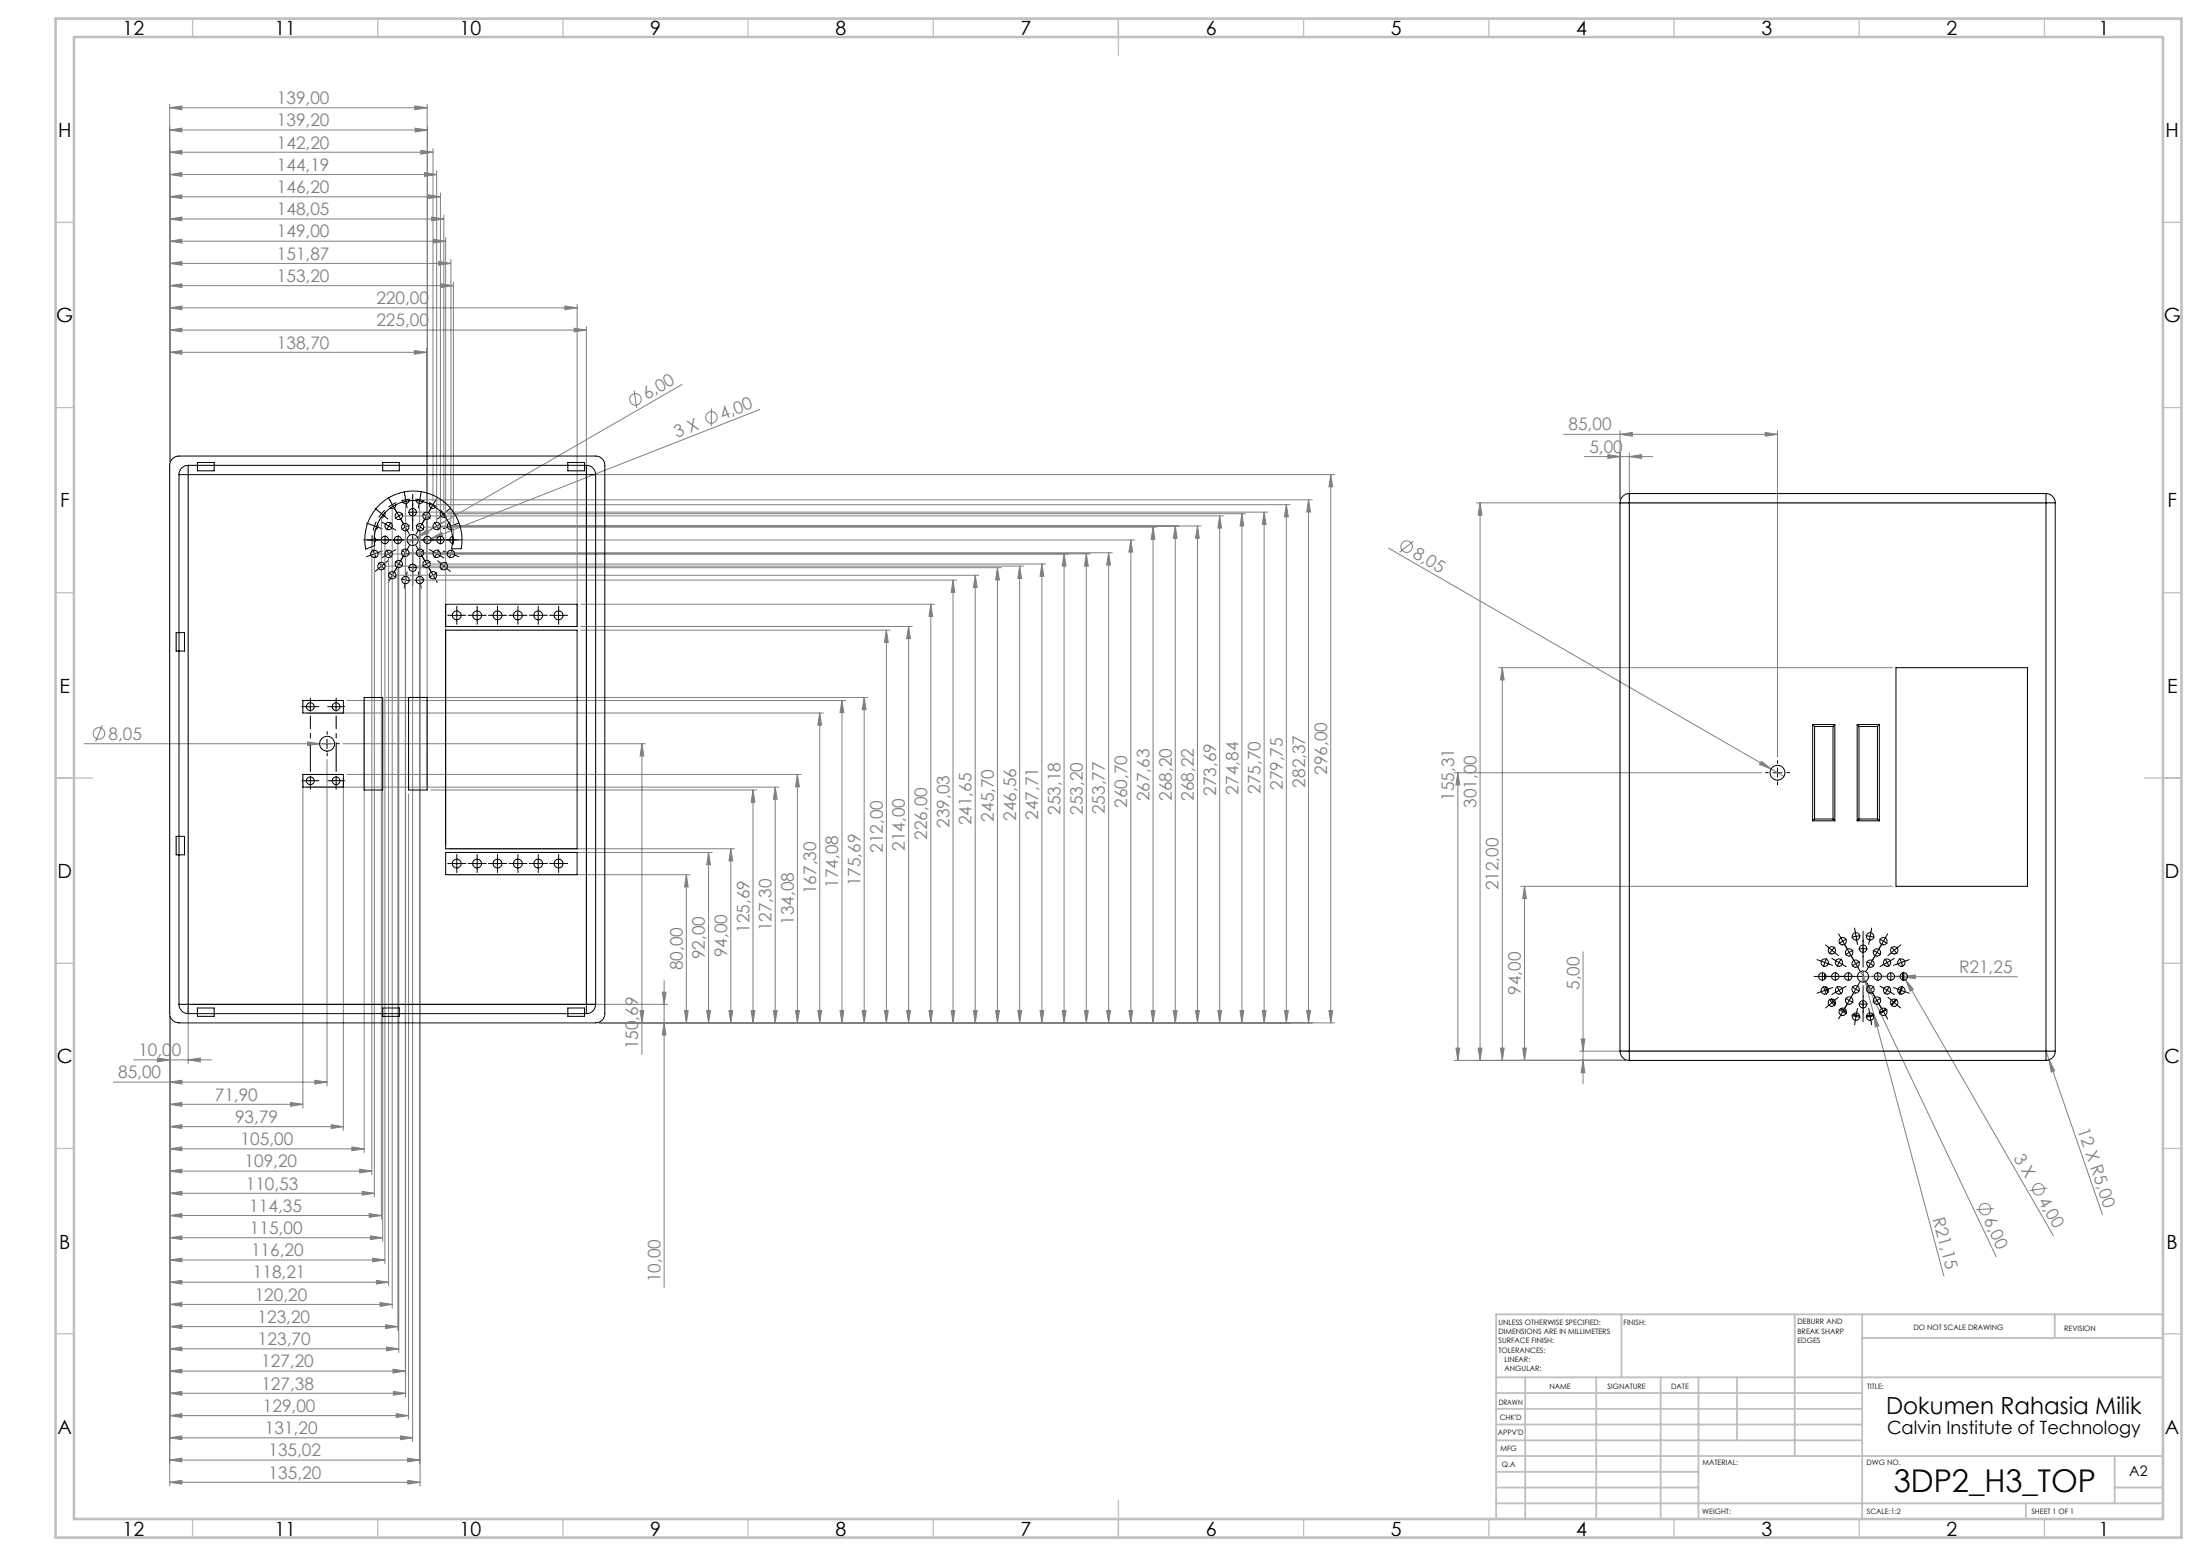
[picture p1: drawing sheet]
<svg xmlns="http://www.w3.org/2000/svg" width="594mm" height="420mm" viewBox="0 0 594 420" stroke-linecap="round" stroke-linejoin="round" font-family="sans-serif">
<g fill="none" stroke="#808080" stroke-width=".27">
<path d="M45.8 29.1l3.3-.5v1zM45.8 35.1l3.3-.5v1zM45.8 28.1v96.5M45.8 29.1h69.5M45.8 35.1h69.6M112 28.6l3.3 .5-3.3 .5zM112.1 34.6l3.3 .5-3.3 .5zM115.3 28.1v184.1M115.4 34.1v110.7M45.8 41.1l3.3-.5v1zM45.8 47.1l3.3-.5v1zM45.8 53.1l3.3-.5v1z"/>
<path d="M45.8 59.1l3.3-.5v1zM45.8 41.1h71.1M45.8 47.1h72.1M45.8 53.1h73.1M45.8 59.1h74M113.6 40.6l3.3 .5-3.3 .5zM114.6 46.6l3.3 .5-3.3 .5zM115.6 52.6l3.3 .5-3.3 .5zM116.6 58.6l3.2 .5-3.2 .5zM116.9 40.1v95.1M117.9 46.1v94.9M118.9 52.1v92.7"/>
<path d="M119.8 58.1v79.6M45.8 65.1l3.3-.5v1zM45.8 71.1l3.3-.5v1zM45.8 77.1l3.3-.5v1zM45.8 65.1h74.5M45.8 71.1h75.9M45.8 77.1h76.6M117 64.6l3.3 .5-3.3 .5zM118.5 70.6l3.2 .5-3.2 .5zM119.1 76.6l3.3 .5-3.3 .5zM120.3 64.1v164M121.7 70.1v70.9"/>
<path d="M122.4 76.1v68.7M45.8 95.1l3.3-.5v1zM45.8 83.1l3.3-.5v1zM45.8 89.1l3.3-.5v1zM45.8 95.1h69.4M45.8 83.1h110M45.8 89.1h112.5M111.9 94.6l3.3 .5-3.3 .5zM115.2 94.1v57.2M152.5 82.6l3.3 .5-3.3 .5zM155 88.6l3.3 .5-3.3 .5zM155.8 82.1v87"/>
<path d="M158.3 88.1v182M171.2 105.4l.7 4.8M184.1 103.8l-71.4 41.2M192.1 110.3v4.8M205.1 110.5l-88.8 34.9M422.2 117.2h57.7M437.4 117.2l3.3-.5v1zM437.4 116.2v18.5M476.6 116.7l3.3 .5-3.3 .5zM479.9 116.2v88.1M103 139.7v189.4M105.9 137.2v215.9"/>
<path d="M108.7 139.3h221.6M109.5 135.9v241.2M112.4 138.2h229.9M113.3 135.9v259.2M114.3 134.9h240M117.9 136.2h230.4M120.8 138.7h215.5M159.3 128.1h201M329.3 139.3l.5 3.2h-1zM329.3 139.3v136.8M335.3 138.7l.5 3.3h-1zM335.3 138.7v137.4"/>
<path d="M341.3 138.2l.5 3.4h-1zM341.3 138.2v137.9M347.3 136.2l.5 3.3h-1zM347.3 136.2v139.9M353.3 134.9l.5 3.3h-1zM353.3 134.9v141.2M359.3 128.1l.5 3.3h-1zM359.3 128.1v148M398.6 135.7h152.8M399.6 135.7l.5 3.3h-1zM399.6 135.7v150.5M427.8 123.2h18.5"/>
<path d="M434.1 122.7l3.3 .5-3.3 .5zM439.9 123.2l3.3-.5v1zM439.9 122.2v12.5M100.4 146.7v170.4M101.1 143v180.1M103.9 146.7v194.4M104 152.8h172.3M104.9 150.5v196.6M106.9 155.3h157.4M107.4 146.7v212.4M107.7 153.2v211.9M109.4 143.3v227.8"/>
<path d="M110.4 149.2h189.9M110.5 156.6h147.8M111.4 146.7v242.4M112.4 153.2h157.9M112.7 145l2.6-2.1 .5 .9zM112.7 145l-2.6 1.5M113.4 143.3v257.8M114.4 142.3h197.9M116.2 152.2h166.1M116.3 145.4l2.9-1.7 .4 1zM116.3 145.4l-1.8 .7M118.9 142h199.4"/>
<path d="M122.8 142h201.5M123.4 145.8h182.9M257.3 156.6l.5 3.3h-1zM257.3 156.6v119.5M263.3 155.3l.5 3.3h-1zM263.3 155.3v120.8M269.3 153.2l.5 3.3h-1zM269.3 153.2v122.9M275.3 152.8l.5 3.3h-1zM275.3 152.8v123.3M281.3 152.2l.5 3.4h-1zM281.3 152.2v123.9"/>
<path d="M287.3 149.5l.5 3.3h-1zM287.3 149.5v126.6M293.3 149.5l.5 3.3h-1zM293.3 149.5v126.6M294.3 149.5h-192.2M299.3 149.2v126.9M299.3 149.2l.5 3.3h-1zM305.3 145.8l.5 3.2h-1zM305.3 145.8v130.3M311.3 142.3l.5 3.3h-1zM311.3 142.3v133.8M317.3 142l.5 3.3h-1z"/>
<path d="M317.3 142v134.1M323.3 142l.5 3.3h-1zM323.3 142v134.1M374.9 148l103.3 59.6M381.7 146.1l-3.8 2.9M156.8 170.1h83.5M156.8 169.1h89.5M156.8 163.1h95.5M239.3 170.1l.5 3.3h-1zM239.3 170.1v106M245.3 169.1l.5 3.3h-1zM245.3 169.1v107"/>
<path d="M251.3 163.1l.5 3.3h-1zM251.3 163.1v113M27.6 195.7l-1.8 4.5M82.8 192.5h139.5M93.7 189.1h134.6M98.3 189.2v121.9M103.3 189.2v145.9M104.3 188.3h130M221.3 192.5l.5 3.2h-1zM221.3 192.5v83.6M227.3 189.1l.5 3.3h-1zM227.3 189.1v87"/>
<path d="M233.3 188.3l.5 3.2h-1zM233.3 188.3v87.8M404.6 180.2h106.3M405.6 180.2l.5 3.3h-1zM405.6 180.2v106M22.7 200.7h67.6M81.8 210.1v89M82.8 212.5h127.5M83 200.3l3.3 .4-3.3 .5zM88.3 205v88.1M92.6 200.7h81.7M92.7 210.1v95"/>
<path d="M93.7 209h122.6M110.3 214.3v168.8M116.3 213.2h88M173.3 200.7l.5 3.4h-1zM173.3 200.7v83.9M203.3 213.2l.5 3.4h-1zM203.3 213.2v62.9M209.3 212.5l.5 3.2h-1zM209.3 212.5v63.6M215.3 209l.5 3.4h-1zM215.3 209v67.1M392.6 208.6h83.1"/>
<path d="M393.6 208.6l.5 3.3h-1zM393.6 208.6v77.6M475.6 205.5l2.6 2.1-3.1-1.2zM478.2 207.6l3.4 2M121.3 236.1h65M121.3 230.1h71M121.3 229.1h77M185.3 236.1l.5 3.3h-1zM185.3 236.1v40M191.3 230.1l.5 3.3h-1zM191.3 230.1v46M197.3 229.1l.5 3.3h-1z"/>
<path d="M197.3 229.1v47M410.6 239.2h100.3M411.6 239.2l.5 3.3h-1zM411.6 239.2v47M427.4 256.9v35.7M45.8 274.6v126.5M50.8 272.1v15M51.8 271.1h128.5M161.8 276.1h198.5M172.8 272.8h1l-.5 3.3zM178.8 267.8h1l-.5 3.3zM179.3 276.1l.5 3.3h-1z"/>
<path d="M179.3 264.7v82.8M184.8 272.8h1l-.5 3.3zM190.8 272.8h1l-.5 3.3zM196.8 272.8h1l-.5 3.3zM202.8 272.8h1l-.5 3.3zM208.8 272.8h1l-.5 3.3zM214.8 272.8h1l-.5 3.3zM220.8 272.8h1l-.5 3.3zM226.8 272.8h1l-.5 3.3zM232.8 272.8h1l-.5 3.3zM238.8 272.8h1l-.5 3.3zM244.8 272.8h1l-.5 3.3z"/>
<path d="M250.8 272.8h1l-.5 3.3zM256.8 272.8h1l-.5 3.3zM262.8 272.8h1l-.5 3.3zM268.8 272.8h1l-.5 3.3zM274.8 272.8h1l-.5 3.3zM280.8 272.8h1l-.5 3.3zM286.8 272.8h1l-.5 3.3zM292.8 272.8h1l-.5 3.3zM298.8 272.8h1l-.5 3.3zM304.8 272.8h1l-.5 3.3zM310.8 272.8h1l-.5 3.3zM316.8 272.8h1l-.5 3.3z"/>
<path d="M322.8 272.8h1l-.5 3.3zM328.8 272.8h1l-.5 3.3zM334.8 272.8h1l-.5 3.3zM340.8 272.8h1l-.5 3.3zM346.8 272.8h1l-.5 3.3zM352.8 272.8h1l-.5 3.3zM358.8 272.8h1l-.5 3.3zM502.4 262.2l1.3 2.7M503.7 264.9l1.8 2.8-.9 .4zM503.7 264.9l35.3 74.3M506 273.9l1.3 3-1 .3zM513.5 262.7l1 1.8"/>
<path d="M513.9 263.6l3.2-.4v1zM514.5 264.5l2.1 2.5-.9 .6zM514.5 264.5l39.9 69.1M544.7 263.6h-41.5l21.7 80.9M30.6 292.1h57.7M36.1 286.1h21M42.5 285.6l3.3 .5-3.3 .5zM45.8 292.1l3.3-.5v1zM45.8 298.1l3.3-.5v1zM45.8 298.1h36M50.8 286.1l3.3-.5v1zM78.5 297.6l3.3 .5-3.3 .5z"/>
<path d="M85 291.6l3.3 .5-3.3 .5zM392.6 286.2h46.3M393.1 282.9h1l-.5 3.3zM399.1 282.9h1l-.5 3.3zM405.1 282.9h1l-.5 3.3zM411.1 282.9h1l-.5 3.3zM426.4 283.7h125M426.9 280.4h1l-.5 3.3zM427.4 286.2l.5 3.3h-1zM552.4 283.7l.8 2.4M553.2 286.1l1.6 2.9-1 .4zM553.2 286.1l14.5 41.8"/>
<path d="M45.8 304.1l3.3-.5v1zM45.8 310.1l3.3-.5v1zM45.8 316.1l3.3-.5v1zM45.8 304.1h46.9M45.8 310.1h52.5M45.8 316.1h54.6M89.4 303.6l3.3 .5-3.3 .5zM95 309.6l3.3 .5-3.3 .5zM97.1 315.6l3.3 .5-3.3 .5zM45.8 322.1l3.3-.5v1zM45.8 328.1l3.3-.5v1zM45.8 334.1l3.3-.5v1z"/>
<path d="M45.8 322.1h55.3M45.8 328.1h57.2M45.8 334.1h57.5M97.8 321.6l3.3 .5-3.3 .5zM99.7 327.6l3.3 .5-3.3 .5zM100 333.6l3.3 .5-3.3 .5zM100.6 339.6l3.3 .5-3.3 .5zM538.3 326.2l-4.8 .3M552.8 320.7l-4.8 .7M45.8 340.1l3.3-.5v1zM45.8 346.1l3.3-.5v1zM45.8 352.1l3.3-.5v1z"/>
<path d="M45.8 358.1l3.3-.5v1zM45.8 340.1h58.1M45.8 346.1h59.1M45.8 352.1h60.1M45.8 358.1h61.6M101.6 345.6l3.3 .5-3.3 .5zM102.6 351.6l3.3 .5-3.3 .5zM104.1 357.6l3.3 .5-3.3 .5zM45.8 364.1l3.3-.5v1zM45.8 370.1l3.3-.5v1zM45.8 376.1l3.3-.5v1zM45.8 364.1h61.9"/>
<path d="M45.8 370.1h63.6M45.8 376.1h63.7M104.4 363.6l3.3 .5-3.3 .5zM106.1 369.6l3.3 .5-3.3 .5zM106.2 375.6l3.3 .5-3.3 .5zM45.8 382.1l3.3-.5v1zM45.8 388.1l3.3-.5v1zM45.8 394.1l3.3-.5v1zM45.8 382.1h64.5M45.8 388.1h65.6M45.8 394.1h67.5M107 381.6l3.3 .5-3.3 .5z"/>
<path d="M108.1 387.6l3.3 .5-3.3 .5zM110 393.6l3.3 .5-3.3 .5zM110.1 399.6l3.3 .5-3.3 .5zM45.8 400.1l3.3-.5v1zM45.8 400.1h67.6"/>
<circle cx="171.6" cy="107.8" r="1.56"/>
<circle cx="192.1" cy="112.7" r="1.55"/>
<circle cx="379.8" cy="147.6" r="1.55"/>
<circle cx="26.7" cy="198" r="1.56"/>
<circle cx="535.9" cy="326.4" r="1.56"/>
<circle cx="550.4" cy="321" r="1.55"/>
</g>
<g fill="none" stroke="#000" stroke-width=".27" stroke-dasharray="15.2 1.3 1.3 1.3" stroke-linecap="butt">
<path d="M103 138.7l-.7 1M103 138.7l.9-1M105.9 136.2l-1 .7M105.9 136.2l1.2-.6M107.7 139.2l-1 .7M107.7 139.2l1.1-.5M109.5 134.9l-1.2 .3M109.5 134.9l1.3-.2M111.4 138.2l-1.2 .1M111.4 138.2l1.3 .1M113.3 134.9l-1.2-.2M113.3 134.9l1.3 .3"/>
<path d="M115.2 139.2l-1.1-.5M115.2 139.2l1 .7M116.9 136.2l-1.1-.6M116.9 136.2l1.1 .7M119.9 138.7l-.9-1M119.9 138.7l.7 1M100.4 145.7l.1 1.3M100.4 145.7l.1-1.2M101.1 142l-.4 1.2M101.1 142l.5-1.2M101.1 149.5l.5 1.1M101.1 149.5l-.4-1.2"/>
<path d="M103 152.8l.9 .9M103 152.8l-.7-1M103.9 145.7l.1 1.3M103.9 145.7l.1-1.2M104.9 142l-.5 1.1M104.9 142l.8-1M104.9 149.5l.8 1M104.9 149.5l-.5-1.2M105.9 155.3l1.2 .5M105.9 155.3l-1-.7M107.4 145.7l.2 1.3M107.4 145.7l.2-1.2"/>
<path d="M107.7 152.2l1.1 .6M107.7 152.2l-1-.7M109.4 142.3l-.9 .7M109.4 142.3l1.2-.5M109.4 149.2l1.2 .4M109.4 149.2l-.9-.8M109.5 156.6l1.3 .1M109.5 156.6l-1.2-.3M111.4 153.2l1.3-.1M111.4 153.2l-1.2-.1M113.3 156.6l1.3-.3M113.3 156.6l-1.2 .1"/>
<path d="M113.4 142.3l-1.1-.5M113.4 142.3l1 .7M113.4 149.2l1-.8M113.4 149.2l-1.1 .4M115.2 152.2l1-.7M115.2 152.2l-1.1 .6M115.4 145.7l-.2-1.2M115.4 145.7l-.2 1.3M116.9 155.3l1.1-.7M116.9 155.3l-1.1 .5M117.9 142l-.7-1M117.9 142l.6 1.1"/>
<path d="M117.9 149.5l.6-1.2M117.9 149.5l-.7 1M118.9 145.7l-.1-1.2M118.9 145.7l-.1 1.3M119.9 152.8l.7-1M119.9 152.8l-.9 .9M121.8 149.5l.3-1.2M121.8 149.5l-.5 1.1M122.4 145.7v-1.2M122.4 145.7v1.3M492.7 259.8l-.4 1.2M492.7 259.8l.5-1.1"/>
<path d="M494.6 256.5l-.7 1M494.6 256.5l.9-.9M496.5 259.8l-.5 1.1M496.5 259.8l.8-1M497.5 254l-1 .7M497.5 254l1.2-.5M499.3 257.1l-1 .7M499.3 257.1l1.1-.6M501.1 252.7l-1.2 .3M501.1 252.7l1.3-.1M503 256.1l-1.2 .1M503 256.1l1.3 .1"/>
<path d="M504.9 252.7l-1.2-.1M504.9 252.7l1.3 .3M506.8 257.1l-1.1-.6M506.8 257.1l1 .7M508.5 254l-1.1-.5M508.5 254l1.1 .7M509.5 259.8l-.7-1M509.5 259.8l.6 1.1M511.5 256.5l-.9-.9M511.5 256.5l.7 1M513.4 259.8l-.5-1.1M513.4 259.8l.3 1.2"/>
<path d="M492 263.6l.1 1.2M492 263.6l.1-1.3M492.7 267.3l.5 1.2M492.7 267.3l-.4-1.2M494.6 270.6l.9 .9M494.6 270.6l-.7-1M495.5 263.6l.1 1.2M495.5 263.6l.1-1.3M496.5 267.3l.8 1M496.5 267.3l-.5-1.1M497.5 273.1l1.2 .6M497.5 273.1l-1-.7"/>
<path d="M499 263.6l.2 1.2M499 263.6l.2-1.3M499.3 270.1l1.1 .5M499.3 270.1l-1-.8M501 267l1.2 .5M501 267l-.9-.8M501 260.1l-.9 .8M501 260.1l1.2-.4M501.1 274.4l1.3 .1M501.1 274.4l-1.2-.3M503 271.1l1.3-.1M503 271.1l-1.2-.1"/>
<path d="M504.9 274.4l1.3-.3M504.9 274.4l-1.2 .1M505 267l1-.8M505 267l-1.1 .5M505 260.1l-1.1-.4M505 260.1l1 .8M506.8 270.1l1-.8M506.8 270.1l-1.1 .5M507 263.6l-.2-1.3M507 263.6l-.2 1.2M508.5 273.1l1.1-.7M508.5 273.1l-1.1 .6"/>
<path d="M509.5 267.3l.6-1.1M509.5 267.3l-.7 1M510.5 263.6l-.1-1.3M510.5 263.6l-.1 1.2M511.5 270.6l.7-1M511.5 270.6l-.9 .9M514 263.6v-1.3M514 263.6v1.2"/>
</g>
<g fill="none" stroke="#000" stroke-width=".27">
<path d="M121.2 140.8l.5 1.2M121.7 142l.4 1.2M121.7 142l-1.1 .4M122.9 141.6l-1.2 .4M122.1 166.1h2.5M123.3 164.8v2.5M127.6 166.1h2.5M128.8 164.8v2.5M133.1 166.1h2.5M134.3 164.8v2.5M138.6 166.1h2.5M139.8 164.8v2.5"/>
<path d="M144.1 166.1h2.5M145.3 164.8v2.5M149.6 166.1h2.5M150.8 164.8v2.5M82.6 190.8h2.4M83.8 189.5v2.5M88.3 199.5v2.5M89.5 190.8h2.5M90.7 189.5v2.5M87.1 200.7h2.5M478.7 208.6h2.5M479.9 207.3v2.5"/>
<path d="M122.1 233.1h2.5M123.3 231.9v2.4M127.6 233.1h2.5M128.8 231.9v2.4M133.1 233.1h2.5M134.3 231.9v2.4M138.6 233.1h2.5M139.8 231.9v2.4M144.1 233.1h2.5M145.3 231.9v2.4M149.6 233.1h2.5M150.8 231.9v2.4"/>
<path d="M512.2 266.9l2.3 .9M513.7 266.2l-.8 2.3"/>
</g>
<g fill="none" stroke="#000" stroke-width=".27" stroke-dasharray="15.2 1.3 1.3 1.3">
<path d="M102.1 137.9l-.8-.7M103 138.7l-.9-.8M103 138.7l1 .8M104 139.5l.7 .6M105.3 135.1l-.5-.8M105.9 136.2l-.6-1.1M105.9 136.2l.7 1.1M106.6 137.3l.5 .9M107.1 138.2l-.5-.9M107.7 139.2l-.6-1M107.7 139.2l.6 1.1M109.3 133.7l-.2-1"/>
<path d="M109.5 134.9l-.2-1.2M109.5 134.9l.2 1.2M109.7 136.1l.2 1M111.4 138.2v-1.2M111.4 138.2v1.3M111.4 137v-1M111.4 139.5v1M113.1 136.1l-.1 1M113.3 134.9l.3-1.2M113.3 134.9l-.2 1.2M113.6 133.7l.1-1M115.2 139.2l.6-1"/>
<path d="M115.2 139.2l-.6 1.1M115.8 138.2l.5-.9M116.3 137.3l-.5 .9M116.9 136.2l.7-1.1M116.9 136.2l-.6 1.1M117.6 135.1l.5-.8M118.9 139.5l-.8 .6M119.9 138.7l.9-.8M119.9 138.7l-1 .8M120.8 137.9l.8-.7M99.2 145.7h-1M99.9 141.5l-.9-.3"/>
<path d="M99.9 149.9l-.9 .4M100.4 145.7h-1.2M100.4 145.7h1.3M101.1 142l-1.2-.5M101.1 142l1.2 .4M101.1 149.5l-1.2 .4M101.1 149.5l1.2-.4M101.7 145.7h1M102.1 153.6l-.8 .6M102.3 142.4l.9 .3M102.3 149.1l.9-.4M102.7 145.7h-1"/>
<path d="M103 152.8l-.9 .8M103 152.8l1-.8M103.9 141.4l-.9-.5M103.9 150.1l-.9 .5M103.9 145.7h-1.2M103.9 145.7h1.3M104 152l.7-.6M104.9 142l-1-.6M104.9 142l1.1 .6M104.9 149.5l-1 .6M104.9 149.5l1.1-.6M105.2 145.7h1"/>
<path d="M105.3 156.3l-.5 .9M105.9 155.3l-.6 1M105.9 155.3l.7-1.1M106 142.6l.9 .5M106 148.9l.9-.5M106.2 145.7h-1M106.6 154.2l.5-.9M107.1 153.3l-.5 .9M107.4 145.7h-1.2M107.4 145.7h1.3M107.7 152.2l-.6 1.1M107.7 152.2l.6-1.1"/>
<path d="M108.3 140.3l.5 .9M108.3 151.1l.5-.8M108.7 145.7h1M108.8 141.2l-.5-.9M108.8 150.3l-.5 .8M109.3 157.8l-.2 1M109.4 142.3l-.6-1.1M109.4 142.3l.7 1M109.4 149.2l-.6 1.1M109.4 149.2l.7-1.1M109.5 156.6l-.2 1.2M109.5 156.6l.2-1.3"/>
<path d="M109.7 155.3l.2-1M110.1 143.3l.5 .9M110.1 148.1l.5-.9M111.4 145.7v-1.2M111.4 145.7h-1.2M111.4 145.7v1.3M111.4 145.7h1.3M111.4 153.2v1.3M111.4 153.2v-1.2M111.4 154.5v1M111.4 152v-1M112.8 143.3l-.5 .9"/>
<path d="M112.8 148.1l-.5-.9M113.1 155.3l-.1-1M113.3 156.6l.3 1.2M113.3 156.6l-.2-1.3M113.4 142.3l.7-1.1M113.4 142.3l-.6 1M113.4 149.2l.7 1.1M113.4 149.2l-.6-1.1M113.6 157.8l.1 1M114.1 141.2l.5-.9M114.1 150.3l.5 .8M114.2 145.7h-1"/>
<path d="M114.6 140.3l-.5 .9M114.6 151.1l-.5-.8M115.2 152.2l.6 1.1M115.2 152.2l-.6-1.1M115.4 145.7h1.3M115.4 145.7h-1.2M115.8 153.3l.5 .9M116.3 154.2l-.5-.9M116.7 145.7h1M116.8 142.6l-.8 .5M116.8 148.9l-.8-.5M116.9 155.3l.7 1"/>
<path d="M116.9 155.3l-.6-1.1M117.6 156.3l.5 .9M117.7 145.7h-1M117.9 142l1.1-.6M117.9 142l-1.1 .6M117.9 149.5l1.1 .6M117.9 149.5l-1.1-.6M118.9 152l-.8-.6M118.9 145.7h1.3M118.9 145.7h-1.2M119 141.4l.9-.5M119 150.1l.9 .5"/>
<path d="M119.9 152.8l.9 .8M119.9 152.8l-1-.8M120.2 145.7h1M120.6 142.4l-.9 .3M120.6 149.1l-.9-.4M120.8 153.6l.8 .6M121.2 145.7h-1M121.8 149.5l1.1 .4M121.8 149.5l-1.2-.4M122.4 145.7h1.3M122.4 145.7h-1.2M122.9 141.5l1-.3"/>
<path d="M122.9 149.9l1 .4M123.7 145.7h1M122.1 166.1h-1.2M123.3 164.8v-1.2M123.3 167.3v1.2M124.6 166.1h1.2M127.6 166.1h-1.2M128.8 164.8v-1.2M128.8 167.3v1.2M130.1 166.1h1.2M133.1 166.1h-1.2M134.3 164.8v-1.2"/>
<path d="M134.3 167.3v1.2M135.6 166.1h1.2M138.6 166.1h-1.2M139.8 164.8v-1.2M139.8 167.3v1.2M141.1 166.1h1.2M144.1 166.1h-1.2M145.3 164.8v-1.2M145.3 167.3v1.2M146.6 166.1h1.2M149.6 166.1h-1.2M150.8 164.8v-1.2"/>
<path d="M150.8 167.3v1.2M152.1 166.1h1.2M82.6 190.7h-1.1M83.8 189.5v-1.1M85.1 190.7h1M88.3 198.2v-.7M89.5 190.7h-1M90.8 189.5v-1.1M92 190.7h1.1M82.6 210.7h-1.1M83.8 210.7v-1.2M83.8 210.7h-1.2"/>
<path d="M83.8 210.7v1.3M83.8 210.7h1.3M83.8 212v1M85.1 210.7h1M85.8 200.7h-.7M88.3 203.2v.8M89.5 210.7h-1M90.8 210.7v-1.2M90.8 210.7h-1.3M90.8 210.7v1.3M90.8 210.7h1.2M90.8 212v1"/>
<path d="M90.8 200.7h.8M92 210.7h1.1M477.4 208.6h-.7M479.9 206.1v-.8M479.9 211.1v.7M482.4 208.6h.8M122.1 233.1h-1.2M123.3 231.8v-1.2M123.3 234.3v1.2M124.6 233.1h1.2M127.6 233.1h-1.2M128.8 231.8v-1.2"/>
<path d="M128.8 234.3v1.2M130.1 233.1h1.2M133.1 233.1h-1.2M134.3 231.8v-1.2M134.3 234.3v1.2M135.6 233.1h1.2M138.6 233.1h-1.2M139.8 231.8v-1.2M139.8 234.3v1.2M141.1 233.1h1.2M144.1 233.1h-1.2M145.3 231.8v-1.2"/>
<path d="M145.3 234.3v1.2M146.6 233.1h1.2M149.6 233.1h-1.2M150.8 231.8v-1.2M150.8 234.3v1.2M152.1 233.1h1.2M491.5 259.4l-.9-.4M492.7 259.8l-1.2-.4M492.7 259.8l1.2 .4M493.7 255.7l-.8-.7M494.6 256.5l-.9-.8M494.6 256.5l1 .8"/>
<path d="M495.5 259.2l-.9-.5M495.6 257.3l.7 .6M496.5 259.8l-1-.6M496.5 259.8l1.1 .6M496.9 253l-.5-.9M497.5 254l-.6-1M497.5 254l.7 1.1M498.2 255.1l.5 .9M498.7 256l-.5-.9M499.3 257.1l-.6-1.1M499.3 257.1l.6 1M499.9 258.1l.5 .9"/>
<path d="M500.4 259l-.5-.9M500.9 251.5l-.2-1M501.1 252.7l-.2-1.2M501.1 252.7l.2 1.3M501.3 254l.2 .9M503 256.1v-1.3M503 256.1v1.2M503 254.8v-1M503 257.3v1M504.7 254l-.1 .9M504.9 252.7l.3-1.2M504.9 252.7l-.2 1.3"/>
<path d="M505.2 251.5l.1-1M505.7 259l.5-.9M506.2 258.1l-.5 .9M506.8 257.1l.6-1.1M506.8 257.1l-.6 1M507.4 256l.5-.9M507.9 255.1l-.5 .9M508.5 254l.7-1M508.5 254l-.6 1.1M509.2 253l.5-.9M509.5 259.8l1.1-.6M509.5 259.8l-1 .6"/>
<path d="M510.5 257.3l-.8 .6M510.6 259.2l.9-.5M511.5 256.5l.9-.8M511.5 256.5l-1 .8M512.4 255.7l.8-.7M513.4 259.8l1.2-.4M513.4 259.8l-1.2 .4M514.5 259.4l1-.4M490.8 263.6h-1M491.5 267.8l-.9 .3M492 263.6h-1.2M492 263.6h1.3"/>
<path d="M492.7 267.3l-1.2 .5M492.7 267.3l1.2-.4M493.3 263.6h1M493.7 271.4l-.8 .7M493.9 266.9l.9-.3M493.9 260.2l.9 .4M494.3 263.6h-1M494.6 270.6l-.9 .8M494.6 270.6l1-.8M495.5 267.9l-.9 .5M495.5 263.6h-1.2M495.5 263.6h1.3"/>
<path d="M495.6 269.8l.7-.6M496.5 267.3l-1 .6M496.5 267.3l1.1-.6M496.8 263.6h1M496.9 274.2l-.5 .8M497.5 273.1l-.6 1.1M497.5 273.1l.7-1.1M497.6 266.7l.9-.5M497.6 260.4l.9 .5M497.8 263.6h-1M498.2 272l.5-.9M498.7 271.1l-.5 .9"/>
<path d="M499 263.6h-1.2M499 263.6h1.3M499.3 270.1l-.6 1M499.3 270.1l.6-1.1M499.9 269l.5-.9M500.3 263.6h1M500.4 268.1l-.5 .9M500.9 275.6l-.2 1M501 267l-.6 1.1M501 267l.7-1.1M501 260.1l-.6-1.1M501 260.1l.7 1.1"/>
<path d="M501.1 274.4l-.2 1.2M501.1 274.4l.2-1.2M501.3 273.2l.2-1M501.7 265.9l.5-.8M501.7 261.2l.5 .8M503 263.6v-1.3M503 263.6h-1.2M503 263.6v1.2M503 263.6h1.3M503 271.1v1.2M503 271.1v-1.3M503 272.3v1"/>
<path d="M503 269.8v-1M504.4 265.9l-.5-.8M504.4 261.2l-.5 .8M504.7 273.2l-.1-1M504.9 274.4l.3 1.2M504.9 274.4l-.2-1.2M505 267l.7 1.1M505 267l-.6-1.1M505 260.1l.7-1.1M505 260.1l-.6 1.1M505.2 275.6l.1 1M505.7 268.1l.5 .9"/>
<path d="M505.8 263.6h-1M506.2 269l-.5-.9M506.8 270.1l.6 1M506.8 270.1l-.6-1.1M507 263.6h1.3M507 263.6h-1.2M507.4 271.1l.5 .9M507.9 272l-.5-.9M508.3 263.6h1M508.5 266.7l-.9-.5M508.5 260.4l-.9 .5M508.5 273.1l.7 1.1"/>
<path d="M508.5 273.1l-.6-1.1M509.2 274.2l.5 .8M509.3 263.6h-1M509.5 267.3l1.1 .6M509.5 267.3l-1-.6M510.5 269.8l-.8-.6M510.5 263.6h1.3M510.5 263.6h-1.2M510.6 267.9l.9 .5M511.5 270.6l.9 .8M511.5 270.6l-1-.8M511.8 263.6h1"/>
<path d="M512.2 266.9l-.9-.3M512.2 260.2l-.9 .4M512.4 271.4l.8 .7M512.8 263.6h-1M514 263.6h1.3M514 263.6h-1.2M514.5 267.8l1 .3M515.3 263.6h1"/>
</g>
<path d="M108.9 145.7h-9.7M111.4 143.2v-9.7M111.4 148.2v9.8M113.9 145.7h9.8M500.5 263.6h-9.7M503 261.1v-9.8M503 266.1v9.7M505.5 263.6h9.8" fill="none" stroke="#000" stroke-width=".27" stroke-dasharray="15.2 1.3 1.3 1.3" stroke-dashoffset="12.3"/>
<path d="M83.8 208.2v-15M90.8 208.2v-15" fill="none" stroke="#000" stroke-width=".27" stroke-dasharray="15.2 1.3 1.3 1.3" stroke-dashoffset="7.5"/>
<g fill="none" stroke="#c0c0c0" stroke-width=".35">
<path d="M52 5v5M102 5v5M152 5v5M202 5v5M252 5v5M302 5v10M352 5v5M402 5v5M452 5v5M502 5v5M552 5v5M15 60h5"/>
<path d="M584 60h5M15 110h5M584 110h5M15 160h5M584 160h5M15 210h10M579 210h10M15 260h5M584 260h5M15 310h5M584 310h5M15 360h5"/>
<path d="M584 360h5M52 410v5M102 410v5M152 410v5M202 410v5M252 410v5M302 405v10M352 410v5M402 410v5M452 410v5M502 410v5M552 410v5"/>
</g>
<g fill="none" stroke="#c0c0c0" stroke-width=".5">
<path d="M437.8 354.8v17M484.6 354.8v38.2M502.8 354.8v55.2M554.8 354.8v6.4M584 354.8h-180v55.2M404 371.8h180M404 376h98.8M411.8 371.8v38.2M431 371.8v38.2M448.4 371.8v38.2M458.6 371.8v38.2M469 371.8v17"/>
<path d="M502.8 361.2h81.2M404 388.8h98.8M404 384.5h98.8M404 380.3h98.8M404 397.3h54.6M404 393h180M571 393v12.8M404 405.8h180M404 401.5h54.6M547 405.8v4.2M571 401.5h13"/>
</g>
<path d="M15 5h574v410h-574zM20 10h564v400h-564z" fill="none" stroke="#c0c0c0" stroke-width=".7"/>
<g fill="#808080">
<path d="M475.6 205.5l2.6 2.1-3.1-1.2z"/>
<path d="M83 200.3l3.3 .4-3.3 .5z"/>
<path d="M116.3 145.4l2.9-1.7 .4 1z"/>
<path d="M112.7 145l2.6-2.1 .5 .9z"/>
<path d="M506 273.9l1.3 3-1 .3z"/>
<path d="M553.2 286.1l1.6 2.9-1 .4z"/>
<path d="M503.7 264.9l1.8 2.8-.9 .4z"/>
<path d="M514.5 264.5l2.1 2.5-.9 .6z"/>
<path d="M42.5 285.6l3.3 .5-3.3 .5zM50.8 286.1l3.3-.5v1zM45.8 292.1l3.3-.5v1zM85 291.6l3.3 .5-3.3 .5zM45.8 298.1l3.3-.5v1zM78.5 297.6l3.3 .5-3.3 .5zM45.8 304.1l3.3-.5v1zM89.4 303.6l3.3 .5-3.3 .5zM45.8 310.1l3.3-.5v1zM95 309.6l3.3 .5-3.3 .5zM45.8 316.1l3.3-.5v1zM97.1 315.6l3.3 .5-3.3 .5zM45.8 322.1l3.3-.5v1zM97.8 321.6l3.3 .5-3.3 .5zM45.8 328.1l3.3-.5v1zM99.7 327.6l3.3 .5-3.3 .5zM45.8 334.1l3.3-.5v1zM100 333.6l3.3 .5-3.3 .5zM45.8 340.1l3.3-.5v1zM100.6 339.6l3.3 .5-3.3 .5zM45.8 346.1l3.3-.5v1zM101.6 345.6l3.3 .5-3.3 .5zM45.8 352.1l3.3-.5v1zM102.6 351.6l3.3 .5-3.3 .5zM45.8 358.1l3.3-.5v1zM104.1 357.6l3.3 .5-3.3 .5zM45.8 364.1l3.3-.5v1zM104.4 363.6l3.3 .5-3.3 .5zM45.8 370.1l3.3-.5v1zM106.1 369.6l3.3 .5-3.3 .5zM45.8 376.1l3.3-.5v1zM106.2 375.6l3.3 .5-3.3 .5zM45.8 382.1l3.3-.5v1zM107 381.6l3.3 .5-3.3 .5zM45.8 388.1l3.3-.5v1zM108.1 387.6l3.3 .5-3.3 .5zM45.8 394.1l3.3-.5v1zM110 393.6l3.3 .5-3.3 .5zM45.8 400.1l3.3-.5v1zM110.1 399.6l3.3 .5-3.3 .5zM45.8 95.1l3.3-.5v1zM111.9 94.6l3.3 .5-3.3 .5zM45.8 29.1l3.3-.5v1zM112 28.6l3.3 .5-3.3 .5zM45.8 35.1l3.3-.5v1zM112.1 34.6l3.3 .5-3.3 .5zM45.8 41.1l3.3-.5v1zM113.6 40.6l3.3 .5-3.3 .5zM45.8 47.1l3.3-.5v1zM114.6 46.6l3.3 .5-3.3 .5zM45.8 53.1l3.3-.5v1zM115.6 52.6l3.3 .5-3.3 .5zM45.8 59.1l3.3-.5v1zM116.6 58.6l3.2 .5-3.2 .5zM45.8 65.1l3.3-.5v1zM117 64.6l3.3 .5-3.3 .5zM45.8 71.1l3.3-.5v1zM118.5 70.6l3.2 .5-3.2 .5zM45.8 77.1l3.3-.5v1zM119.1 76.6l3.3 .5-3.3 .5zM45.8 83.1l3.3-.5v1zM152.5 82.6l3.3 .5-3.3 .5zM45.8 89.1l3.3-.5v1zM155 88.6l3.3 .5-3.3 .5zM434.1 122.7l3.3 .5-3.3 .5zM439.9 123.2l3.3-.5v1zM437.4 117.2l3.3-.5v1zM476.6 116.7l3.3 .5-3.3 .5zM513.9 263.6l3.2 .6v-1z"/>
<path d="M172.8 272.8h1l-.5 3.3zM173.3 200.7l.5 3.4h-1zM179.3 276.1l.5 3.3h-1zM178.8 267.8h1l-.5 3.3zM184.8 272.8h1l-.5 3.3zM185.3 236.1l.5 3.3h-1zM190.8 272.8h1l-.5 3.3zM191.3 230.1l.5 3.3h-1zM196.8 272.8h1l-.5 3.3zM197.3 229.1l.5 3.3h-1zM202.8 272.8h1l-.5 3.3zM203.3 213.2l.5 3.4h-1zM208.8 272.8h1l-.5 3.3zM209.3 212.5l.5 3.2h-1zM214.8 272.8h1l-.5 3.3zM215.3 209l.5 3.4h-1zM220.8 272.8h1l-.5 3.3zM221.3 192.5l.5 3.2h-1zM226.8 272.8h1l-.5 3.3zM227.3 189.1l.5 3.3h-1zM232.8 272.8h1l-.5 3.3zM233.3 188.3l.5 3.2h-1zM238.8 272.8h1l-.5 3.3zM239.3 170.1l.5 3.3h-1zM244.8 272.8h1l-.5 3.3zM245.3 169.1l.5 3.3h-1zM250.8 272.8h1l-.5 3.3zM251.3 163.1l.5 3.3h-1zM256.8 272.8h1l-.5 3.3zM257.3 156.6l.5 3.3h-1zM262.8 272.8h1l-.5 3.3zM263.3 155.3l.5 3.3h-1zM268.8 272.8h1l-.5 3.3zM269.3 153.2l.5 3.3h-1zM274.8 272.8h1l-.5 3.3zM275.3 152.8l.5 3.3h-1zM280.8 272.8h1l-.5 3.3zM281.3 152.2l.5 3.4h-1zM286.8 272.8h1l-.5 3.3zM287.3 149.5l.5 3.3h-1zM292.8 272.8h1l-.5 3.3zM293.3 149.5l.5 3.3h-1zM298.8 272.8h1l-.5 3.3zM299.3 149.2l.5 3.3h-1zM304.8 272.8h1l-.5 3.3zM305.3 145.8l.5 3.2h-1zM310.8 272.8h1l-.5 3.3zM311.3 142.3l.5 3.3h-1zM316.8 272.8h1l-.5 3.3zM317.3 142l.5 3.3h-1zM322.8 272.8h1l-.5 3.3zM323.3 142l.5 3.3h-1zM328.8 272.8h1l-.5 3.3zM329.3 139.3l.5 3.2h-1zM334.8 272.8h1l-.5 3.3zM335.3 138.7l.5 3.3h-1zM340.8 272.8h1l-.5 3.3zM341.3 138.2l.5 3.4h-1zM346.8 272.8h1l-.5 3.3zM347.3 136.2l.5 3.3h-1zM352.8 272.8h1l-.5 3.3zM353.3 134.9l.5 3.3h-1zM358.8 272.8h1l-.5 3.3zM359.3 128.1l.5 3.3h-1zM411.1 282.9h1l-.5 3.3zM411.6 239.2l.5 3.3h-1zM405.1 282.9h1l-.5 3.3zM405.6 180.2l.5 3.3h-1zM399.1 282.9h1l-.5 3.3zM399.6 135.7l.5 3.3h-1zM393.1 282.9h1l-.5 3.3zM393.6 208.6l.5 3.3h-1zM427.4 286.2l.5 3.3h-1zM426.9 280.4h1l-.5 3.3z"/>
</g>
<g fill="none" stroke="#000" stroke-width=".27">
<path d="M46.6 123.8a2.19 2.19 0 0 1 1.7-.7h112.5a2.47 2.47 0 0 1 2.5 2.5v148a2.47 2.47 0 0 1-2.5 2.5h-112.5a2.53 2.53 0 0 1-2.5-2.5v-148a2.32 2.32 0 0 1 .8-1.8zM48.3 128.1h2.5M48.3 128.1v143M50.8 125.6a2.41 2.41 0 0 0-2.5 2.5M50.8 125.6v2.5M50.8 125.6h107.5M50.8 128.1h107.5M50.8 128.1v143M53.3 124.8h4.5v2.3h-4.5zM102.6 136.2a13.1 13.1 0 0 1 15.3-2.1 13.1 13.1 0 0 1 6.6 14h-2.6a10.6 10.6 0 0 0-9.8-13 10.6 10.6 0 0 0-10.9 12.2l-2.4 .9a13 13 0 0 1 3.8-12zM103.3 124.8h4.5v2.3h-4.5zM104 138.4v.2a1.01 1.01 0 0 1-1.1 1.1"/>
<path d="M106.9 136.2a1.03 1.03 0 0 1-1.5 .9M110.5 135.2a1.03 1.03 0 0 1-1.8 .3M112.4 135.1v.2a1 1 0 0 0 .9 .6 1 1 0 0 0 .9-.5M115.9 136a1.02 1.02 0 0 0 .5 1.1 1.02 1.02 0 0 0 1.2-.1M119 138.1a.98 .98 0 0 0 .1 1.2 .98 .98 0 0 0 1.2 .3M153.3 124.8h4.5v2.3h-4.5zM158.3 125.6a2.47 2.47 0 0 1 2.5 2.5M158.3 128.1h2.5M158.3 125.6v2.5M158.3 128.1v143M160.8 128.1v143M437.4 135.7h2.5"/>
<path d="M437.4 135.7v148M439.9 133.2a2.53 2.53 0 0 0-2.5 2.5M439.9 133.2v2.5M439.9 135.7v148M439.9 135.7h112.5M439.9 133.2h112.5M552.4 135.7h2.5M552.4 133.2v2.5M552.4 133.2a2.53 2.53 0 0 1 2.5 2.5M552.4 135.7v148M554.9 135.7v148M101.1 145a.98 .98 0 0 1 0 1.5"/>
<path d="M101.9 141.4l.1 .1a.96 .96 0 0 1-.6 1.4M121.2 141.2a1 1 0 0 0-.4 1.1 1 1 0 0 0 1 .7M122.2 144.8a.99 .99 0 0 0-.8 .9 .99 .99 0 0 0 .7 1M47.6 170.8h2.2v4.9h-2.2zM120.3 163.1h35.5v6h-35.5zM120.3 170.1h35.5v59h-35.5zM81.8 189.1h10.9v3.4h-10.9zM98.3 188.3h5v24.9h-5zM110.3 188.3h5v24.9h-5zM489.4 195.6l.5 .5M489.4 195.6h6M489.4 195.6v26"/>
<path d="M489.9 196.1v25M489.9 196.1h5M494.9 196.1v25M495.4 195.6l-.5 .5M495.4 195.6v26M501.4 195.6l.5 .5M501.4 195.6h6M501.4 195.6v26M501.9 196.1v25M501.9 196.1h5M506.9 196.1v25M507.4 195.6l-.5 .5"/>
<path d="M507.4 195.6v26M511.9 180.2h35.5v59h-35.5zM81.8 209h10.9v3.5h-10.9zM47.6 225.8h2.2v4.9h-2.2zM120.3 230.1h35.5v6h-35.5zM489.4 221.6h6M489.9 221.1l-.5 .5M489.9 221.1h5M494.9 221.1l.5 .5M501.4 221.6h6M501.9 221.1l-.5 .5M501.9 221.1h5"/>
<path d="M506.9 221.1l.5 .5M48.3 271.1a2.47 2.47 0 0 0 2.5 2.5M48.3 271.1h2.5M50.8 271.1v2.5M50.8 273.6h107.5M50.8 271.1h107.5M53.3 272.1h4.5v2.2h-4.5zM103.3 272.1h4.5v2.2h-4.5zM153.3 272.1h4.5v2.2h-4.5zM158.3 271.1h2.5M158.3 271.1v2.5M160.8 271.1a2.53 2.53 0 0 1-2.5 2.5"/>
<path d="M492.6 262.8v1.6M492.7 262.8v1.6M492.9 266.4l.6 1.5M493 266.4l.5 1.5M494.5 269.6l1 1.4M498.5 273.1l-1.5-.8 1.5 .9M500.3 273.9l1.8 .3M500.3 273.8l1.8 .4M505.8 273.9l-1.9 .4M505.8 273.9l-1.9 .3M509.2 272.4l-1.7 .9M511.9 269.8l-1.3 1.4"/>
<path d="M511.9 269.8l-1.3 1.5M513.4 266.3l-.6 1.9M513.5 266.4l-.7 1.8M513.8 262.6v1.9M513.8 262.6v2M437.4 283.7a2.53 2.53 0 0 0 2.5 2.5M437.4 283.7h2.5M439.9 283.7v2.5M439.9 283.7h112.5M439.9 286.2h112.5M552.4 283.7v2.5M552.4 283.7h2.5"/>
<path d="M554.9 283.7a2.53 2.53 0 0 1-2.5 2.5"/>
<circle cx="107.7" cy="139.3" r="1"/>
<circle cx="111.4" cy="138.3" r="1.01"/>
<circle cx="115.2" cy="139.3" r="1.01"/>
<circle cx="101.1" cy="149.5" r="1"/>
<circle cx="103" cy="152.8" r="1"/>
<circle cx="103.9" cy="145.8" r="1"/>
<circle cx="104.9" cy="149.5" r="1"/>
<circle cx="104.9" cy="142" r="1"/>
<circle cx="105.9" cy="155.3" r=".99"/>
<circle cx="107.4" cy="145.8" r="1"/>
<circle cx="107.7" cy="152.2" r="1"/>
<circle cx="109.4" cy="142.3" r="1"/>
<circle cx="109.4" cy="149.2" r="1.01"/>
<circle cx="109.5" cy="156.6" r="1"/>
<circle cx="111.4" cy="145.7" r="1.49"/>
<circle cx="111.4" cy="153.3" r="1"/>
<circle cx="113.3" cy="156.6" r=".99"/>
<circle cx="113.4" cy="149.2" r="1"/>
<circle cx="113.4" cy="142.3" r="1.01"/>
<circle cx="115.2" cy="152.2" r="1"/>
<circle cx="115.4" cy="145.7" r="1"/>
<circle cx="116.9" cy="155.3" r="1"/>
<circle cx="117.9" cy="149.5" r="1.01"/>
<circle cx="117.9" cy="142" r="1.01"/>
<circle cx="118.9" cy="145.7" r="1"/>
<circle cx="119.8" cy="152.8" r=".99"/>
<circle cx="121.8" cy="149.5" r="1"/>
<circle cx="123.3" cy="166.1" r="1.2"/>
<circle cx="128.8" cy="166.1" r="1.2"/>
<circle cx="134.3" cy="166.1" r="1.2"/>
<circle cx="139.8" cy="166.1" r="1.2"/>
<circle cx="145.3" cy="166.1" r="1.2"/>
<circle cx="150.8" cy="166.1" r="1.2"/>
<circle cx="83.8" cy="190.7" r="1.05"/>
<circle cx="90.7" cy="190.7" r="1.05"/>
<circle cx="83.8" cy="210.7" r="1.05"/>
<circle cx="88.3" cy="200.8" r="2.01"/>
<circle cx="90.7" cy="210.7" r="1.05"/>
<circle cx="479.9" cy="208.6" r="2.01"/>
<circle cx="123.3" cy="233.1" r="1.2"/>
<circle cx="128.8" cy="233.1" r="1.2"/>
<circle cx="134.3" cy="233.1" r="1.2"/>
<circle cx="139.8" cy="233.1" r="1.2"/>
<circle cx="145.3" cy="233.1" r="1.2"/>
<circle cx="150.8" cy="233.1" r="1.2"/>
<circle cx="492.7" cy="259.8" r="1.01"/>
<circle cx="494.6" cy="256.5" r="1"/>
<circle cx="496.5" cy="259.8" r="1"/>
<circle cx="497.5" cy="254" r="1"/>
<circle cx="499.3" cy="257.1" r="1"/>
<circle cx="501.1" cy="252.7" r="1"/>
<circle cx="503" cy="256.1" r="1.01"/>
<circle cx="504.9" cy="252.7" r="1"/>
<circle cx="506.8" cy="257.1" r=".99"/>
<circle cx="508.5" cy="254" r="1"/>
<circle cx="509.5" cy="259.8" r="1"/>
<circle cx="511.5" cy="256.5" r="1"/>
<circle cx="513.3" cy="259.8" r="1.01"/>
<circle cx="492" cy="263.6" r="1"/>
<circle cx="492.7" cy="267.3" r="1"/>
<circle cx="494.6" cy="270.7" r="1.01"/>
<circle cx="495.5" cy="263.6" r="1"/>
<circle cx="496.5" cy="267.3" r="1.01"/>
<circle cx="497.5" cy="273.1" r="1"/>
<circle cx="499" cy="263.6" r="1"/>
<circle cx="499.3" cy="270.1" r="1"/>
<circle cx="501" cy="267.1" r="1"/>
<circle cx="501" cy="260.1" r=".99"/>
<circle cx="501.1" cy="274.4" r="1"/>
<circle cx="503" cy="271.1" r="1"/>
<circle cx="503" cy="263.6" r="1.51"/>
<circle cx="504.9" cy="274.4" r="1"/>
<circle cx="505" cy="267" r="1.01"/>
<circle cx="505" cy="260.1" r="1"/>
<circle cx="506.8" cy="270.1" r=".99"/>
<circle cx="507" cy="263.6" r="1"/>
<circle cx="508.5" cy="273.1" r="1"/>
<circle cx="509.5" cy="267.3" r="1.01"/>
<circle cx="510.5" cy="263.6" r="1"/>
<circle cx="511.4" cy="270.7" r="1.01"/>
<circle cx="513.4" cy="267.3" r="1"/>
<circle cx="514" cy="263.6" r="1"/>
</g>
<text font-size="8.5" x="511.3" y="402.7">3DP2_H3_TOP</text>
<text font-size="6.3" x="509.3" y="381.7">Dokumen Rahasia Milik</text>
<g font-size="5.3">
<text x="33.1" y="9.5">12</text>
<text x="74.1" y="9.5">11</text>
<text x="124.1" y="9.5">10</text>
<text x="175.6" y="9.5">9</text>
<text x="225.6" y="9.5">8</text>
<text x="275.6" y="9.5">7</text>
<text x="325.6" y="9.5">6</text>
<text x="375.6" y="9.5">5</text>
<text x="425.6" y="9.5">4</text>
<text x="475.6" y="9.5">3</text>
<text x="525.6" y="9.5">2</text>
<text x="566.6" y="9.5">1</text>
<text x="15.7" y="37">H</text>
<text x="584.7" y="37">H</text>
<text x="15.2" y="87">G</text>
<text x="584.2" y="87">G</text>
<text x="16.2" y="137">F</text>
<text x="585.2" y="137">F</text>
<text x="16.1" y="187">E</text>
<text x="585.1" y="187">E</text>
<text x="15.5" y="237">D</text>
<text x="584.5" y="237">D</text>
<text x="15.4" y="287">C</text>
<text x="584.4" y="287">C</text>
<text x="16" y="337">B</text>
<text x="585" y="337">B</text>
<text x="15.5" y="387">A</text>
<text x="584.5" y="387">A</text>
<text x="33.1" y="414.5">12</text>
<text x="74.1" y="414.5">11</text>
<text x="124.1" y="414.5">10</text>
<text x="175.6" y="414.5">9</text>
<text x="225.6" y="414.5">8</text>
<text x="275.6" y="414.5">7</text>
<text x="325.6" y="414.5">6</text>
<text x="375.6" y="414.5">5</text>
<text x="425.6" y="414.5">4</text>
<text x="475.6" y="414.5">3</text>
<text x="525.6" y="414.5">2</text>
<text x="566.6" y="414.5">1</text>
</g>
<text font-size="4.9" x="509.5" y="387">Calvin Institute of Technology</text>
<g font-size="4.7" fill="#808080">
<text x="74.8" y="28.1">139,00</text>
<text x="74.8" y="34.1">139,20</text>
<text x="74.8" y="40.1">142,20</text>
<text x="74.8" y="46.1">144,19</text>
<text x="74.8" y="52.1">146,20</text>
<text x="74.8" y="58.1">148,05</text>
<text x="74.8" y="64.1">149,00</text>
<text x="74.8" y="70.1">151,87</text>
<text x="74.8" y="76.1">153,20</text>
<text x="101.6" y="82.1">220,00</text>
<text x="101.6" y="88.1">225,00</text>
<text x="74.8" y="94.1">138,70</text>
<text x="174.7" y="108" transform="rotate(-30 174.7 108)">6,00</text>
<text x="195.1" y="113.3" transform="rotate(-21 195.1 113.3)">4,00</text>
<text x="182.7" y="118.2" transform="rotate(-21 182.7 118.2)">3 X</text>
<text x="423.5" y="116.2">85,00</text>
<text x="429.1" y="122.2">5,00</text>
<text x="381.2" y="150.3" transform="rotate(30 381.2 150.3)">8,05</text>
<text x="29.3" y="199.7">8,05</text>
<text x="358.4" y="209.2" transform="rotate(-90 358.4 209.2)">296,00</text>
<text x="328.4" y="214.8" transform="rotate(-90 328.4 214.8)">273,69</text>
<text x="334.4" y="214.5" transform="rotate(-90 334.4 214.5)">274,84</text>
<text x="340.4" y="214.3" transform="rotate(-90 340.4 214.3)">275,70</text>
<text x="346.4" y="213.3" transform="rotate(-90 346.4 213.3)">279,75</text>
<text x="352.4" y="212.6" transform="rotate(-90 352.4 212.6)">282,37</text>
<text x="268.3" y="221.8" transform="rotate(-90 268.3 221.8)">245,70</text>
<text x="274.3" y="221.6" transform="rotate(-90 274.3 221.6)">246,56</text>
<text x="280.3" y="221.3" transform="rotate(-90 280.3 221.3)">247,71</text>
<text x="286.3" y="219.9" transform="rotate(-90 286.3 219.9)">253,18</text>
<text x="292.3" y="219.9" transform="rotate(-90 292.3 219.9)">253,20</text>
<text x="298.3" y="219.8" transform="rotate(-90 298.3 219.8)">253,77</text>
<text x="304.4" y="218" transform="rotate(-90 304.4 218)">260,70</text>
<text x="310.4" y="216.3" transform="rotate(-90 310.4 216.3)">267,63</text>
<text x="316.4" y="216.1" transform="rotate(-90 316.4 216.1)">268,20</text>
<text x="322.4" y="216.1" transform="rotate(-90 322.4 216.1)">268,22</text>
<text x="392.6" y="216.2" transform="rotate(-90 392.6 216.2)">155,31</text>
<text x="398.6" y="218.1" transform="rotate(-90 398.6 218.1)">301,00</text>
<text x="250.3" y="226.7" transform="rotate(-90 250.3 226.7)">226,00</text>
<text x="256.3" y="223.4" transform="rotate(-90 256.3 223.4)">239,03</text>
<text x="262.3" y="222.8" transform="rotate(-90 262.3 222.8)">241,65</text>
<text x="238.3" y="230.2" transform="rotate(-90 238.3 230.2)">212,00</text>
<text x="244.3" y="229.7" transform="rotate(-90 244.3 229.7)">214,00</text>
<text x="226.3" y="239.7" transform="rotate(-90 226.3 239.7)">174,08</text>
<text x="232.3" y="239.3" transform="rotate(-90 232.3 239.3)">175,69</text>
<text x="220.3" y="241.4" transform="rotate(-90 220.3 241.4)">167,30</text>
<text x="404.6" y="240.3" transform="rotate(-90 404.6 240.3)">212,00</text>
<text x="202.3" y="251.8" transform="rotate(-90 202.3 251.8)">125,69</text>
<text x="208.3" y="251.4" transform="rotate(-90 208.3 251.4)">127,30</text>
<text x="214.3" y="249.7" transform="rotate(-90 214.3 249.7)">134,08</text>
<text x="184.3" y="261.9" transform="rotate(-90 184.3 261.9)">80,00</text>
<text x="190.3" y="258.9" transform="rotate(-90 190.3 258.9)">92,00</text>
<text x="196.3" y="258.4" transform="rotate(-90 196.3 258.4)">94,00</text>
<text x="528.9" y="262.6">R21,25</text>
<text x="410.6" y="268.5" transform="rotate(-90 410.6 268.5)">94,00</text>
<text x="426.4" y="267.2" transform="rotate(-90 426.4 267.2)">5,00</text>
<text x="37.4" y="285.1">10,00</text>
<text x="172.3" y="283.3" transform="rotate(-90 172.3 283.3)">150,69</text>
<text x="31.9" y="291.1">85,00</text>
<text x="58" y="297.1">71,90</text>
<text x="63.5" y="303.1">93,79</text>
<text x="560.9" y="305" transform="rotate(71 560.9 305)">12 X R5,00</text>
<text x="65" y="309.1">105,00</text>
<text x="66" y="315.1">109,20</text>
<text x="543.6" y="312.6" transform="rotate(60 543.6 312.6)">3 X</text>
<text x="66.4" y="321.1">110,53</text>
<text x="67.3" y="327.1">114,35</text>
<text x="521.8" y="329" transform="rotate(75 521.8 329)">R21,15</text>
<text x="535.5" y="329.4" transform="rotate(65 535.5 329.4)">6,00</text>
<text x="550.2" y="324.1" transform="rotate(60 550.2 324.1)">4,00</text>
<text x="67.5" y="333.1">115,00</text>
<text x="67.8" y="339.1">116,20</text>
<text x="68.3" y="345.1">118,21</text>
<text x="178.3" y="346.2" transform="rotate(-90 178.3 346.2)">10,00</text>
<text x="68.8" y="351.1">120,20</text>
<text x="69.5" y="357.1">123,20</text>
<text x="69.7" y="363.1">123,70</text>
<text x="70.5" y="369.1">127,20</text>
<text x="70.6" y="375.1">127,38</text>
<text x="71" y="381.1">129,00</text>
<text x="71.5" y="387.1">131,20</text>
<text x="72.5" y="393.1">135,02</text>
<text x="72.5" y="399.1">135,20</text>
</g>
<text font-size="3.9" x="574.9" y="398.5">A2</text>
<g font-size="2">
<text x="404.6" y="357.6">UNLESS OTHERWISE SPECIFIED:</text>
<text x="438.4" y="357.6">FINISH:</text>
<text x="485.3" y="357.5">DEBURR AND</text>
<text x="485.3" y="360">BREAK SHARP</text>
<text x="516.6" y="359">DO NOT SCALE DRAWING</text>
<text x="557.3" y="359.2">REVISION</text>
<text x="404.6" y="360.1">DIMENSIONS ARE IN MILLIMETERS</text>
<text x="404.6" y="362.6">SURFACE FINISH:</text>
<text x="404.6" y="365.1">TOLERANCES:</text>
<text x="485.3" y="362.5">EDGES</text>
<text x="406.2" y="367.6">LINEAR:</text>
<text x="406.2" y="370.1">ANGULAR:</text>
<text x="418.3" y="375">NAME</text>
<text x="434" y="374.9">SIGNATURE</text>
<text x="451.2" y="374.9">DATE</text>
<text x="504.1" y="374.9">TITLE:</text>
<text x="404.6" y="379.1">DRAWN</text>
<text x="404.9" y="383.3">CHK'D</text>
<text x="404.4" y="387.4">APPV'D</text>
<text x="405.1" y="391.8">MFG</text>
<text x="405.5" y="396">Q.A</text>
<text x="459.6" y="395.5">MATERIAL:</text>
<text x="504" y="395.5">DWG NO.</text>
<text x="459.6" y="408.5">WEIGHT:</text>
<text x="504.1" y="408.6">SCALE:1:2</text>
<text x="548.5" y="408.6">SHEET 1 OF 1</text>
</g>
</svg>
